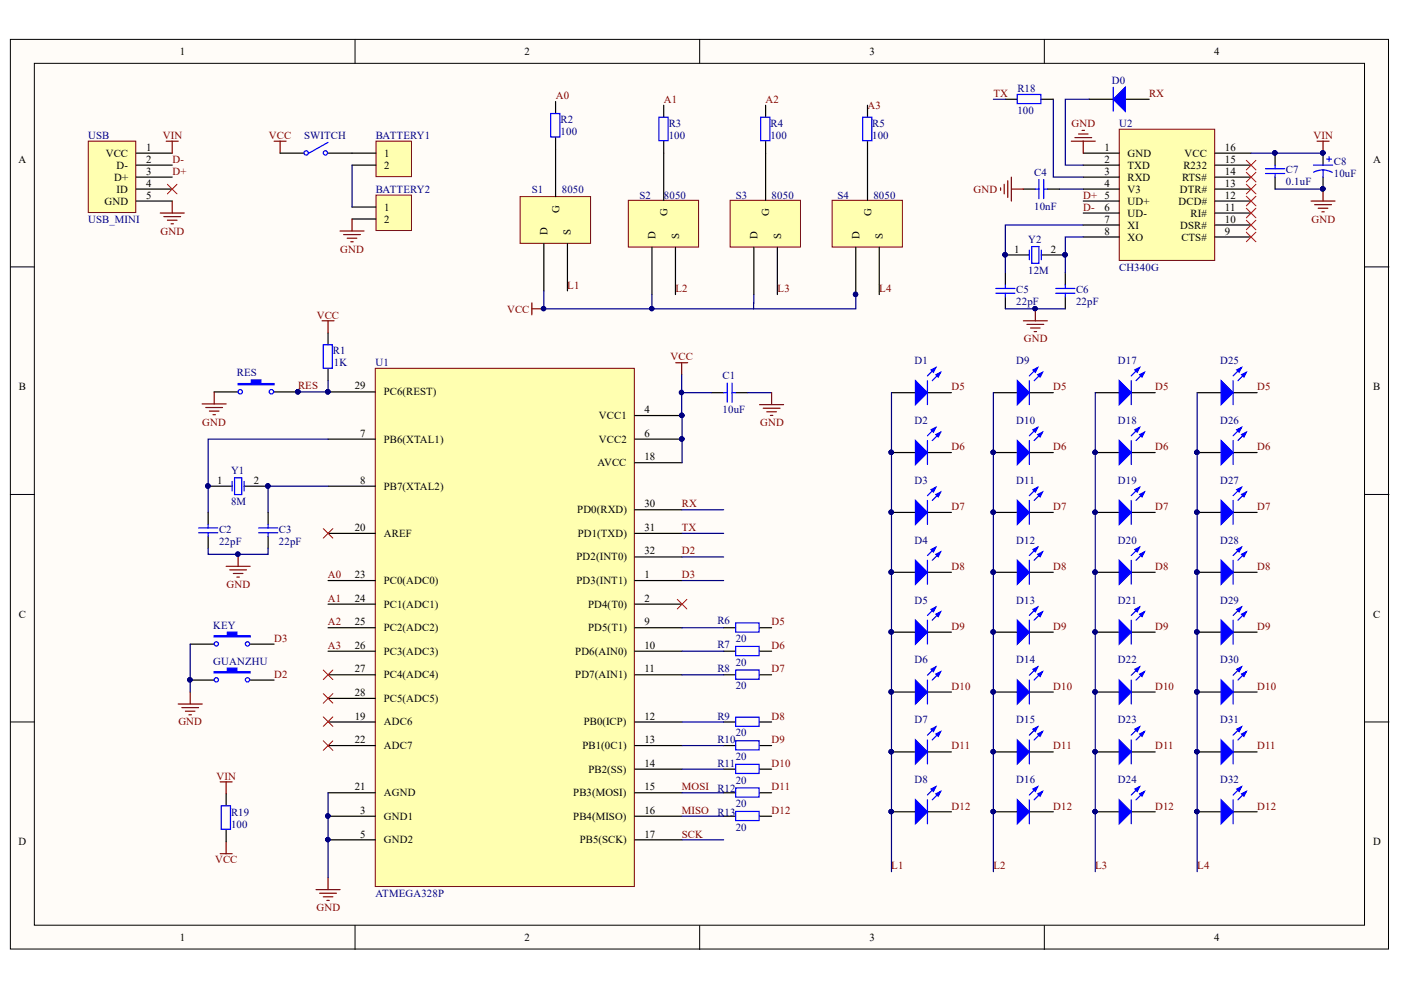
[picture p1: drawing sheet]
<svg xmlns="http://www.w3.org/2000/svg" width="297mm" height="210mm" viewBox="0 0 297 210" stroke-linecap="round" stroke-linejoin="round" font-family="sans-serif">
<g fill="#fffcf8" stroke="#000" stroke-width=".21">
<path d="M2.2 8.4h292.2v192.8h-292.2z"/>
<path d="M7.3 13.4h282v182.8h-282z"/>
</g>
<path d="M75.3 8.4v5M148.3 8.4v5M221.4 8.4v5M2.2 56.6h5.1M289.4 56.6h5.1M2.2 104.8h5.1M289.4 104.8h5.1M2.2 153.1h5.1M289.4 153.1h5.1M75.3 196.2v5.1M148.3 196.2v5.1M221.4 196.2v5.1" fill="none" stroke="#000" stroke-width=".21"/>
<path d="M79.6 78.1h54.9v109.9h-54.9z" fill="#ffffb0" stroke="#800000" stroke-width=".21"/>
<g fill="none" stroke="#000" stroke-width=".25">
<path d="M69.6 83.1h10M69.6 93.1h10M134.6 93.1h10M134.6 88.1h10M134.6 98.1h10M150.9 83.3h2.5M156 83.3h2.5M189 83.3h5.1M196.6 83.3h5.1M69.6 103.1h10M69.6 113.1h10M134.6 113.1h10"/>
<path d="M134.6 108.1h10M134.6 118.1h10M69.6 123.1h10M69.6 128.1h10M69.6 133.1h10M69.6 138.1h10M134.6 123.1h10M134.6 128.1h10M134.6 133.1h10M134.6 138.1h10M153.4 133.1h2.6M153.4 138.1h2.6"/>
<path d="M161.1 133.1h2.5M161.1 138.1h2.5M69.6 143.1h10M69.6 148.1h10M69.6 153.1h10M69.6 158.1h10M134.6 143.1h10M134.6 153.1h10M134.6 158.1h10M153.4 143.1h2.6M153.4 153.1h2.6M153.4 158.1h2.6"/>
<path d="M161.1 143.1h2.5M161.1 153.1h2.5M161.1 158.1h2.5M69.6 168.1h10M69.6 173.1h10M69.6 178.1h10M134.6 168.1h10M134.6 173.1h10M134.6 178.1h10M134.6 163.1h10M153.4 168.1h2.6M153.4 173.1h2.6"/>
<path d="M153.4 163.1h2.6M161.1 168.1h2.5M161.1 173.1h2.5M161.1 163.1h2.5"/>
</g>
<g fill="#000080" stroke="#000080" stroke-width=".21">
<circle cx="69.5" cy="83.1" r=".46"/>
<circle cx="69.5" cy="173" r=".46"/>
<circle cx="69.5" cy="178" r=".46"/>
<circle cx="144.5" cy="88.1" r=".47"/>
<circle cx="144.5" cy="93.1" r=".47"/>
<circle cx="144.5" cy="83.2" r=".46"/>
</g>
<path d="M68.5 112.1l2.1 2M70.6 112.1l-2.1 2M143.6 127.1l2 2M145.6 127.1l-2 2M68.5 142.1l2.1 2M68.5 147.1l2.1 2M68.5 152l2.1 2M68.5 157.1l2.1 2M70.6 142.1l-2.1 2M70.6 147.1l-2.1 2M70.6 152l-2.1 2M70.6 157.1l-2.1 2" fill="none" stroke="#f00" stroke-width=".21"/>
<path d="M143.3 76.9h2.5M144.5 76.9v2.5M161.1 85.8h5M161.8 86.6h3.6M162.6 87.3h2M163.3 88.1h.5M163.6 83.3v2.5M67 188.6h5.1M67.8 189.4h3.5M68.5 190.1h2.1M69.3 190.9h.5M69.6 186.1v2.5" fill="none" stroke="#800000" stroke-width=".25"/>
<path d="M153.4 83.3h.8M154.2 81.2v4.1M155.2 81.2v4.1M155.2 83.3h.8M156 132.1h5v1.9h-5zM156 137.1h5v1.9h-5zM156 142.1h5v1.9h-5zM156 152.1h5v1.9h-5zM156 157.1h5v1.9h-5zM156 162.1h5v1.9h-5zM156 167.1h5v1.9h-5zM156 172h5v2h-5z" fill="none" stroke="#00f" stroke-width=".25"/>
<g fill="none" stroke="#000080" stroke-width=".25">
<path d="M144.5 83.3h6.4M158.5 83.3h5.1M144.6 108.1h8.8M144.6 113.1h8.8M144.6 118.1h8.8M144.6 133.1h8.8M144.6 138.1h8.8M144.6 123.1h8.8M144.6 143.1h8.8M144.6 153.1h8.8M144.6 158.1h8.8M144.6 163.1h8.8"/>
<path d="M144.6 168.1h8.8M144.6 173.1h8.8M144.6 178.1h8.8"/>
</g>
<path d="M194.1 80.7l2.5 2.6-2.5 2.5z" fill="#00f"/>
<path d="M198.4 77.9l-1.8 1.8M199.4 78.9l-1.7 1.8M194.1 80.7l2.5 2.6-2.5 2.5z" fill="none" stroke="#00f" stroke-width=".25"/>
<path d="M198.4 79.4l1-.5-.5 1.1z" fill="#00f"/>
<path d="M198.4 79.4l1-.5-.5 1.1z" fill="none" stroke="#00f" stroke-width=".25"/>
<path d="M197.4 78.4l1-.5-.5 1z" fill="#00f"/>
<path d="M197.4 78.4l1-.5-.5 1zM196.6 80.7v5.1" fill="none" stroke="#00f" stroke-width=".25"/>
<path d="M189 95.9h5.1M196.6 95.9h5.1" fill="none" stroke="#000" stroke-width=".25"/>
<circle cx="189" cy="95.9" r=".46" fill="#000080" stroke="#000080" stroke-width=".21"/>
<path d="M194.1 93.4l2.5 2.5-2.5 2.6z" fill="#00f"/>
<path d="M194.1 93.4l2.5 2.5-2.5 2.6zM198.4 90.6l-1.8 1.8M199.4 91.6l-1.7 1.8" fill="none" stroke="#00f" stroke-width=".25"/>
<path d="M198.4 92.1l1-.5-.5 1z" fill="#00f"/>
<path d="M198.4 92.1l1-.5-.5 1z" fill="none" stroke="#00f" stroke-width=".25"/>
<path d="M197.4 91.1l1-.5-.5 1z" fill="#00f"/>
<path d="M196.6 93.4v5.1M197.4 91.1l1-.5-.5 1z" fill="none" stroke="#00f" stroke-width=".25"/>
<g fill="#000080" stroke="#000080" stroke-width=".21">
<circle cx="189" cy="95.9" r=".46"/>
<circle cx="189" cy="108.6" r=".46"/>
</g>
<path d="M189 108.6h5.1M196.6 108.6h5.1" fill="none" stroke="#000" stroke-width=".25"/>
<path d="M194.1 106.1l2.5 2.5-2.5 2.6z" fill="#00f"/>
<path d="M194.1 106.1l2.5 2.5-2.5 2.6zM198.4 103.3l-1.8 1.8M199.4 104.3l-1.7 1.8" fill="none" stroke="#00f" stroke-width=".25"/>
<path d="M198.4 104.8l1-.5-.5 1z" fill="#00f"/>
<path d="M198.4 104.8l1-.5-.5 1z" fill="none" stroke="#00f" stroke-width=".25"/>
<path d="M197.4 103.8l1-.5-.5 1z" fill="#00f"/>
<path d="M196.6 106.1v5.1M197.4 103.8l1-.5-.5 1z" fill="none" stroke="#00f" stroke-width=".25"/>
<g fill="#000080" stroke="#000080" stroke-width=".21">
<circle cx="189" cy="108.6" r=".46"/>
<circle cx="188.9" cy="121.3" r=".47"/>
</g>
<path d="M189 121.3h5.1M196.6 121.3h5.1" fill="none" stroke="#000" stroke-width=".25"/>
<path d="M194.1 118.8l2.5 2.5-2.5 2.6z" fill="#00f"/>
<path d="M194.1 118.8l2.5 2.5-2.5 2.6zM198.4 116l-1.8 1.8M199.4 117l-1.7 1.8" fill="none" stroke="#00f" stroke-width=".25"/>
<path d="M198.4 117.5l1-.5-.5 1z" fill="#00f"/>
<path d="M198.4 117.5l1-.5-.5 1z" fill="none" stroke="#00f" stroke-width=".25"/>
<path d="M197.4 116.5l1-.5-.5 1z" fill="#00f"/>
<path d="M196.6 118.8v5.1M197.4 116.5l1-.5-.5 1z" fill="none" stroke="#00f" stroke-width=".25"/>
<g fill="#000080" stroke="#000080" stroke-width=".21">
<circle cx="188.9" cy="121.3" r=".47"/>
<circle cx="189" cy="134" r=".46"/>
</g>
<path d="M189 134h5.1M196.6 134h5.1" fill="none" stroke="#000" stroke-width=".25"/>
<path d="M194.1 131.5l2.5 2.5-2.5 2.6z" fill="#00f"/>
<path d="M194.1 131.5l2.5 2.5-2.5 2.6zM198.4 128.7l-1.8 1.8M199.4 129.7l-1.7 1.8" fill="none" stroke="#00f" stroke-width=".25"/>
<path d="M198.4 130.2l1-.5-.5 1z" fill="#00f"/>
<path d="M198.4 130.2l1-.5-.5 1z" fill="none" stroke="#00f" stroke-width=".25"/>
<path d="M197.4 129.2l1-.5-.5 1z" fill="#00f"/>
<path d="M196.6 131.5v5.1M197.4 129.2l1-.5-.5 1z" fill="none" stroke="#00f" stroke-width=".25"/>
<g fill="#000080" stroke="#000080" stroke-width=".21">
<circle cx="189" cy="134" r=".46"/>
<circle cx="188.9" cy="146.7" r=".47"/>
</g>
<path d="M189 146.7h5.1M196.6 146.7h5.1" fill="none" stroke="#000" stroke-width=".25"/>
<path d="M194.1 144.2l2.5 2.5-2.5 2.6z" fill="#00f"/>
<path d="M194.1 144.2l2.5 2.5-2.5 2.6zM198.4 141.4l-1.8 1.8M199.4 142.4l-1.7 1.8" fill="none" stroke="#00f" stroke-width=".25"/>
<path d="M198.4 142.9l1-.5-.5 1z" fill="#00f"/>
<path d="M198.4 142.9l1-.5-.5 1z" fill="none" stroke="#00f" stroke-width=".25"/>
<path d="M197.4 141.9l1-.5-.5 1z" fill="#00f"/>
<path d="M196.6 144.2v5.1M197.4 141.9l1-.5-.5 1z" fill="none" stroke="#00f" stroke-width=".25"/>
<g fill="#000080" stroke="#000080" stroke-width=".21">
<circle cx="188.9" cy="146.7" r=".47"/>
<circle cx="189" cy="159.4" r=".46"/>
</g>
<path d="M189 159.4h5.1M196.6 159.4h5.1" fill="none" stroke="#000" stroke-width=".25"/>
<path d="M194.1 156.9l2.5 2.5-2.5 2.6z" fill="#00f"/>
<path d="M194.1 156.9l2.5 2.5-2.5 2.6zM198.4 154.1l-1.8 1.8M199.4 155.1l-1.7 1.8" fill="none" stroke="#00f" stroke-width=".25"/>
<path d="M198.4 155.6l1-.5-.5 1z" fill="#00f"/>
<path d="M198.4 155.6l1-.5-.5 1z" fill="none" stroke="#00f" stroke-width=".25"/>
<path d="M197.4 154.6l1-.5-.5 1z" fill="#00f"/>
<path d="M196.6 156.9v5.1M197.4 154.6l1-.5-.5 1z" fill="none" stroke="#00f" stroke-width=".25"/>
<g fill="#000080" stroke="#000080" stroke-width=".21">
<circle cx="189" cy="159.4" r=".46"/>
<circle cx="189" cy="172.1" r=".46"/>
</g>
<path d="M189 172.1h5.1M196.6 172.1h5.1" fill="none" stroke="#000" stroke-width=".25"/>
<path d="M194.1 169.6l2.5 2.5-2.5 2.6z" fill="#00f"/>
<path d="M194.1 169.6l2.5 2.5-2.5 2.6zM198.4 166.8l-1.8 1.8M199.4 167.8l-1.7 1.8" fill="none" stroke="#00f" stroke-width=".25"/>
<path d="M198.4 168.3l1-.5-.5 1z" fill="#00f"/>
<path d="M198.4 168.3l1-.5-.5 1z" fill="none" stroke="#00f" stroke-width=".25"/>
<path d="M197.4 167.3l1-.5-.5 1z" fill="#00f"/>
<path d="M196.6 169.6v5.1M197.4 167.3l1-.5-.5 1z" fill="none" stroke="#00f" stroke-width=".25"/>
<circle cx="189" cy="172.1" r=".46" fill="#000080" stroke="#000080" stroke-width=".21"/>
<path d="M210.6 83.3h5.1M218.2 83.3h5.1" fill="none" stroke="#000" stroke-width=".25"/>
<path d="M215.7 80.7l2.5 2.6-2.5 2.5z" fill="#00f"/>
<path d="M220 77.9l-1.8 1.8M221 78.9l-1.7 1.8M215.7 80.7l2.5 2.6-2.5 2.5z" fill="none" stroke="#00f" stroke-width=".25"/>
<path d="M220 79.4l1-.5-.5 1.1z" fill="#00f"/>
<path d="M220 79.4l1-.5-.5 1.1z" fill="none" stroke="#00f" stroke-width=".25"/>
<path d="M219 78.4l1-.5-.5 1z" fill="#00f"/>
<path d="M219 78.4l1-.5-.5 1zM218.2 80.7v5.1" fill="none" stroke="#00f" stroke-width=".25"/>
<path d="M210.6 95.9h5.1M218.2 95.9h5.1" fill="none" stroke="#000" stroke-width=".25"/>
<circle cx="210.6" cy="95.9" r=".46" fill="#000080" stroke="#000080" stroke-width=".21"/>
<path d="M215.7 93.4l2.5 2.5-2.5 2.6z" fill="#00f"/>
<path d="M215.7 93.4l2.5 2.5-2.5 2.6zM220 90.6l-1.8 1.8M221 91.6l-1.7 1.8" fill="none" stroke="#00f" stroke-width=".25"/>
<path d="M220 92.1l1-.5-.5 1z" fill="#00f"/>
<path d="M220 92.1l1-.5-.5 1z" fill="none" stroke="#00f" stroke-width=".25"/>
<path d="M219 91.1l1-.5-.5 1z" fill="#00f"/>
<path d="M218.2 93.4v5.1M219 91.1l1-.5-.5 1z" fill="none" stroke="#00f" stroke-width=".25"/>
<g fill="#000080" stroke="#000080" stroke-width=".21">
<circle cx="210.6" cy="95.9" r=".46"/>
<circle cx="210.6" cy="108.6" r=".46"/>
</g>
<path d="M210.6 108.6h5.1M218.2 108.6h5.1" fill="none" stroke="#000" stroke-width=".25"/>
<path d="M215.7 106.1l2.5 2.5-2.5 2.6z" fill="#00f"/>
<path d="M215.7 106.1l2.5 2.5-2.5 2.6zM220 103.3l-1.8 1.8M221 104.3l-1.7 1.8" fill="none" stroke="#00f" stroke-width=".25"/>
<path d="M220 104.8l1-.5-.5 1z" fill="#00f"/>
<path d="M220 104.8l1-.5-.5 1z" fill="none" stroke="#00f" stroke-width=".25"/>
<path d="M219 103.8l1-.5-.5 1z" fill="#00f"/>
<path d="M218.2 106.1v5.1M219 103.8l1-.5-.5 1z" fill="none" stroke="#00f" stroke-width=".25"/>
<g fill="#000080" stroke="#000080" stroke-width=".21">
<circle cx="210.6" cy="108.6" r=".46"/>
<circle cx="210.6" cy="121.3" r=".46"/>
</g>
<path d="M210.6 121.3h5.1M218.2 121.3h5.1" fill="none" stroke="#000" stroke-width=".25"/>
<path d="M215.7 118.8l2.5 2.5-2.5 2.6z" fill="#00f"/>
<path d="M215.7 118.8l2.5 2.5-2.5 2.6zM220 116l-1.8 1.8M221 117l-1.7 1.8" fill="none" stroke="#00f" stroke-width=".25"/>
<path d="M220 117.5l1-.5-.5 1z" fill="#00f"/>
<path d="M220 117.5l1-.5-.5 1z" fill="none" stroke="#00f" stroke-width=".25"/>
<path d="M219 116.5l1-.5-.5 1z" fill="#00f"/>
<path d="M218.2 118.8v5.1M219 116.5l1-.5-.5 1z" fill="none" stroke="#00f" stroke-width=".25"/>
<g fill="#000080" stroke="#000080" stroke-width=".21">
<circle cx="210.6" cy="121.3" r=".46"/>
<circle cx="210.6" cy="134" r=".46"/>
</g>
<path d="M210.6 134h5.1M218.2 134h5.1" fill="none" stroke="#000" stroke-width=".25"/>
<path d="M215.7 131.5l2.5 2.5-2.5 2.6z" fill="#00f"/>
<path d="M215.7 131.5l2.5 2.5-2.5 2.6zM220 128.7l-1.8 1.8M221 129.7l-1.7 1.8" fill="none" stroke="#00f" stroke-width=".25"/>
<path d="M220 130.2l1-.5-.5 1z" fill="#00f"/>
<path d="M220 130.2l1-.5-.5 1z" fill="none" stroke="#00f" stroke-width=".25"/>
<path d="M219 129.2l1-.5-.5 1z" fill="#00f"/>
<path d="M218.2 131.5v5.1M219 129.2l1-.5-.5 1z" fill="none" stroke="#00f" stroke-width=".25"/>
<g fill="#000080" stroke="#000080" stroke-width=".21">
<circle cx="210.6" cy="134" r=".46"/>
<circle cx="210.6" cy="146.7" r=".46"/>
</g>
<path d="M210.6 146.7h5.1M218.2 146.7h5.1" fill="none" stroke="#000" stroke-width=".25"/>
<path d="M215.7 144.2l2.5 2.5-2.5 2.6z" fill="#00f"/>
<path d="M215.7 144.2l2.5 2.5-2.5 2.6zM220 141.4l-1.8 1.8M221 142.4l-1.7 1.8" fill="none" stroke="#00f" stroke-width=".25"/>
<path d="M220 142.9l1-.5-.5 1z" fill="#00f"/>
<path d="M220 142.9l1-.5-.5 1z" fill="none" stroke="#00f" stroke-width=".25"/>
<path d="M219 141.9l1-.5-.5 1z" fill="#00f"/>
<path d="M218.2 144.2v5.1M219 141.9l1-.5-.5 1z" fill="none" stroke="#00f" stroke-width=".25"/>
<g fill="#000080" stroke="#000080" stroke-width=".21">
<circle cx="210.6" cy="146.7" r=".46"/>
<circle cx="210.6" cy="159.4" r=".46"/>
</g>
<path d="M210.6 159.4h5.1M218.2 159.4h5.1" fill="none" stroke="#000" stroke-width=".25"/>
<path d="M215.7 156.9l2.5 2.5-2.5 2.6z" fill="#00f"/>
<path d="M215.7 156.9l2.5 2.5-2.5 2.6zM220 154.1l-1.8 1.8M221 155.1l-1.7 1.8" fill="none" stroke="#00f" stroke-width=".25"/>
<path d="M220 155.6l1-.5-.5 1z" fill="#00f"/>
<path d="M220 155.6l1-.5-.5 1z" fill="none" stroke="#00f" stroke-width=".25"/>
<path d="M219 154.6l1-.5-.5 1z" fill="#00f"/>
<path d="M218.2 156.9v5.1M219 154.6l1-.5-.5 1z" fill="none" stroke="#00f" stroke-width=".25"/>
<g fill="#000080" stroke="#000080" stroke-width=".21">
<circle cx="210.6" cy="159.4" r=".46"/>
<circle cx="210.6" cy="172.1" r=".46"/>
</g>
<path d="M210.6 172.1h5.1M218.2 172.1h5.1" fill="none" stroke="#000" stroke-width=".25"/>
<path d="M215.7 169.6l2.5 2.5-2.5 2.6z" fill="#00f"/>
<path d="M215.7 169.6l2.5 2.5-2.5 2.6zM220 166.8l-1.8 1.8M221 167.8l-1.7 1.8" fill="none" stroke="#00f" stroke-width=".25"/>
<path d="M220 168.3l1-.5-.5 1z" fill="#00f"/>
<path d="M220 168.3l1-.5-.5 1z" fill="none" stroke="#00f" stroke-width=".25"/>
<path d="M219 167.3l1-.5-.5 1z" fill="#00f"/>
<path d="M218.2 169.6v5.1M219 167.3l1-.5-.5 1z" fill="none" stroke="#00f" stroke-width=".25"/>
<circle cx="210.6" cy="172.1" r=".46" fill="#000080" stroke="#000080" stroke-width=".21"/>
<path d="M232.2 83.3h5.1M239.8 83.3h5.1" fill="none" stroke="#000" stroke-width=".25"/>
<path d="M237.3 80.7l2.5 2.6-2.5 2.5z" fill="#00f"/>
<path d="M241.6 77.9l-1.8 1.8M242.6 78.9l-1.7 1.8M237.3 80.7l2.5 2.6-2.5 2.5z" fill="none" stroke="#00f" stroke-width=".25"/>
<path d="M241.6 79.4l1-.5-.5 1.1z" fill="#00f"/>
<path d="M241.6 79.4l1-.5-.5 1.1z" fill="none" stroke="#00f" stroke-width=".25"/>
<path d="M240.6 78.4l1-.5-.5 1z" fill="#00f"/>
<path d="M240.6 78.4l1-.5-.5 1zM239.8 80.7v5.1" fill="none" stroke="#00f" stroke-width=".25"/>
<path d="M232.2 95.9h5.1M239.8 95.9h5.1" fill="none" stroke="#000" stroke-width=".25"/>
<circle cx="232.2" cy="95.9" r=".46" fill="#000080" stroke="#000080" stroke-width=".21"/>
<path d="M237.3 93.4l2.5 2.5-2.5 2.6z" fill="#00f"/>
<path d="M237.3 93.4l2.5 2.5-2.5 2.6zM241.6 90.6l-1.8 1.8M242.6 91.6l-1.7 1.8" fill="none" stroke="#00f" stroke-width=".25"/>
<path d="M241.6 92.1l1-.5-.5 1z" fill="#00f"/>
<path d="M241.6 92.1l1-.5-.5 1z" fill="none" stroke="#00f" stroke-width=".25"/>
<path d="M240.6 91.1l1-.5-.5 1z" fill="#00f"/>
<path d="M239.8 93.4v5.1M240.6 91.1l1-.5-.5 1z" fill="none" stroke="#00f" stroke-width=".25"/>
<g fill="#000080" stroke="#000080" stroke-width=".21">
<circle cx="232.2" cy="95.9" r=".46"/>
<circle cx="232.2" cy="108.6" r=".46"/>
</g>
<path d="M232.2 108.6h5.1M239.8 108.6h5.1" fill="none" stroke="#000" stroke-width=".25"/>
<path d="M237.3 106.1l2.5 2.5-2.5 2.6z" fill="#00f"/>
<path d="M237.3 106.1l2.5 2.5-2.5 2.6zM241.6 103.3l-1.8 1.8M242.6 104.3l-1.7 1.8" fill="none" stroke="#00f" stroke-width=".25"/>
<path d="M241.6 104.8l1-.5-.5 1z" fill="#00f"/>
<path d="M241.6 104.8l1-.5-.5 1z" fill="none" stroke="#00f" stroke-width=".25"/>
<path d="M240.6 103.8l1-.5-.5 1z" fill="#00f"/>
<path d="M239.8 106.1v5.1M240.6 103.8l1-.5-.5 1z" fill="none" stroke="#00f" stroke-width=".25"/>
<g fill="#000080" stroke="#000080" stroke-width=".21">
<circle cx="232.2" cy="108.6" r=".46"/>
<circle cx="232.2" cy="121.3" r=".46"/>
</g>
<path d="M232.2 121.3h5.1M239.8 121.3h5.1" fill="none" stroke="#000" stroke-width=".25"/>
<path d="M237.3 118.8l2.5 2.5-2.5 2.6z" fill="#00f"/>
<path d="M237.3 118.8l2.5 2.5-2.5 2.6zM241.6 116l-1.8 1.8M242.6 117l-1.7 1.8" fill="none" stroke="#00f" stroke-width=".25"/>
<path d="M241.6 117.5l1-.5-.5 1z" fill="#00f"/>
<path d="M241.6 117.5l1-.5-.5 1z" fill="none" stroke="#00f" stroke-width=".25"/>
<path d="M240.6 116.5l1-.5-.5 1z" fill="#00f"/>
<path d="M239.8 118.8v5.1M240.6 116.5l1-.5-.5 1z" fill="none" stroke="#00f" stroke-width=".25"/>
<g fill="#000080" stroke="#000080" stroke-width=".21">
<circle cx="232.2" cy="121.3" r=".46"/>
<circle cx="232.2" cy="134" r=".46"/>
</g>
<path d="M232.2 134h5.1M239.8 134h5.1" fill="none" stroke="#000" stroke-width=".25"/>
<path d="M237.3 131.5l2.5 2.5-2.5 2.6z" fill="#00f"/>
<path d="M237.3 131.5l2.5 2.5-2.5 2.6zM241.6 128.7l-1.8 1.8M242.6 129.7l-1.7 1.8" fill="none" stroke="#00f" stroke-width=".25"/>
<path d="M241.6 130.2l1-.5-.5 1z" fill="#00f"/>
<path d="M241.6 130.2l1-.5-.5 1z" fill="none" stroke="#00f" stroke-width=".25"/>
<path d="M240.6 129.2l1-.5-.5 1z" fill="#00f"/>
<path d="M239.8 131.5v5.1M240.6 129.2l1-.5-.5 1z" fill="none" stroke="#00f" stroke-width=".25"/>
<g fill="#000080" stroke="#000080" stroke-width=".21">
<circle cx="232.2" cy="134" r=".46"/>
<circle cx="232.2" cy="146.7" r=".46"/>
</g>
<path d="M232.2 146.7h5.1M239.8 146.7h5.1" fill="none" stroke="#000" stroke-width=".25"/>
<path d="M237.3 144.2l2.5 2.5-2.5 2.6z" fill="#00f"/>
<path d="M237.3 144.2l2.5 2.5-2.5 2.6zM241.6 141.4l-1.8 1.8M242.6 142.4l-1.7 1.8" fill="none" stroke="#00f" stroke-width=".25"/>
<path d="M241.6 142.9l1-.5-.5 1z" fill="#00f"/>
<path d="M241.6 142.9l1-.5-.5 1z" fill="none" stroke="#00f" stroke-width=".25"/>
<path d="M240.6 141.9l1-.5-.5 1z" fill="#00f"/>
<path d="M239.8 144.2v5.1M240.6 141.9l1-.5-.5 1z" fill="none" stroke="#00f" stroke-width=".25"/>
<g fill="#000080" stroke="#000080" stroke-width=".21">
<circle cx="232.2" cy="146.7" r=".46"/>
<circle cx="232.2" cy="159.4" r=".46"/>
</g>
<path d="M232.2 159.4h5.1M239.8 159.4h5.1" fill="none" stroke="#000" stroke-width=".25"/>
<path d="M237.3 156.9l2.5 2.5-2.5 2.6z" fill="#00f"/>
<path d="M237.3 156.9l2.5 2.5-2.5 2.6zM241.6 154.1l-1.8 1.8M242.6 155.1l-1.7 1.8" fill="none" stroke="#00f" stroke-width=".25"/>
<path d="M241.6 155.6l1-.5-.5 1z" fill="#00f"/>
<path d="M241.6 155.6l1-.5-.5 1z" fill="none" stroke="#00f" stroke-width=".25"/>
<path d="M240.6 154.6l1-.5-.5 1z" fill="#00f"/>
<path d="M239.8 156.9v5.1M240.6 154.6l1-.5-.5 1z" fill="none" stroke="#00f" stroke-width=".25"/>
<g fill="#000080" stroke="#000080" stroke-width=".21">
<circle cx="232.2" cy="159.4" r=".46"/>
<circle cx="232.2" cy="172.1" r=".46"/>
</g>
<path d="M232.2 172.1h5.1M239.8 172.1h5.1" fill="none" stroke="#000" stroke-width=".25"/>
<path d="M237.3 169.6l2.5 2.5-2.5 2.6z" fill="#00f"/>
<path d="M237.3 169.6l2.5 2.5-2.5 2.6zM241.6 166.8l-1.8 1.8M242.6 167.8l-1.7 1.8" fill="none" stroke="#00f" stroke-width=".25"/>
<path d="M241.6 168.3l1-.5-.5 1z" fill="#00f"/>
<path d="M241.6 168.3l1-.5-.5 1z" fill="none" stroke="#00f" stroke-width=".25"/>
<path d="M240.6 167.3l1-.5-.5 1z" fill="#00f"/>
<path d="M239.8 169.6v5.1M240.6 167.3l1-.5-.5 1z" fill="none" stroke="#00f" stroke-width=".25"/>
<circle cx="232.2" cy="172.1" r=".46" fill="#000080" stroke="#000080" stroke-width=".21"/>
<path d="M253.8 83.3h5.1M261.4 83.3h5.1" fill="none" stroke="#000" stroke-width=".25"/>
<path d="M258.9 80.7l2.5 2.6-2.5 2.5z" fill="#00f"/>
<path d="M263.2 77.9l-1.8 1.8M264.2 78.9l-1.7 1.8M258.9 80.7l2.5 2.6-2.5 2.5z" fill="none" stroke="#00f" stroke-width=".25"/>
<path d="M263.2 79.4l1-.5-.5 1.1z" fill="#00f"/>
<path d="M263.2 79.4l1-.5-.5 1.1z" fill="none" stroke="#00f" stroke-width=".25"/>
<path d="M262.2 78.4l1-.5-.5 1z" fill="#00f"/>
<path d="M262.2 78.4l1-.5-.5 1zM261.4 80.7v5.1" fill="none" stroke="#00f" stroke-width=".25"/>
<path d="M253.8 95.9h5.1M261.4 95.9h5.1" fill="none" stroke="#000" stroke-width=".25"/>
<circle cx="253.8" cy="95.9" r=".46" fill="#000080" stroke="#000080" stroke-width=".21"/>
<path d="M258.9 93.4l2.5 2.5-2.5 2.6z" fill="#00f"/>
<path d="M258.9 93.4l2.5 2.5-2.5 2.6zM263.2 90.6l-1.8 1.8M264.2 91.6l-1.7 1.8" fill="none" stroke="#00f" stroke-width=".25"/>
<path d="M263.2 92.1l1-.5-.5 1z" fill="#00f"/>
<path d="M263.2 92.1l1-.5-.5 1z" fill="none" stroke="#00f" stroke-width=".25"/>
<path d="M262.2 91.1l1-.5-.5 1z" fill="#00f"/>
<path d="M261.4 93.4v5.1M262.2 91.1l1-.5-.5 1z" fill="none" stroke="#00f" stroke-width=".25"/>
<g fill="#000080" stroke="#000080" stroke-width=".21">
<circle cx="253.8" cy="95.9" r=".46"/>
<circle cx="253.8" cy="108.6" r=".46"/>
</g>
<path d="M253.8 108.6h5.1M261.4 108.6h5.1" fill="none" stroke="#000" stroke-width=".25"/>
<path d="M258.9 106.1l2.5 2.5-2.5 2.6z" fill="#00f"/>
<path d="M258.9 106.1l2.5 2.5-2.5 2.6zM263.2 103.3l-1.8 1.8M264.2 104.3l-1.7 1.8" fill="none" stroke="#00f" stroke-width=".25"/>
<path d="M263.2 104.8l1-.5-.5 1z" fill="#00f"/>
<path d="M263.2 104.8l1-.5-.5 1z" fill="none" stroke="#00f" stroke-width=".25"/>
<path d="M262.2 103.8l1-.5-.5 1z" fill="#00f"/>
<path d="M261.4 106.1v5.1M262.2 103.8l1-.5-.5 1z" fill="none" stroke="#00f" stroke-width=".25"/>
<g fill="#000080" stroke="#000080" stroke-width=".21">
<circle cx="253.8" cy="108.6" r=".46"/>
<circle cx="253.8" cy="121.3" r=".47"/>
</g>
<path d="M253.8 121.3h5.1M261.4 121.3h5.1" fill="none" stroke="#000" stroke-width=".25"/>
<path d="M258.9 118.8l2.5 2.5-2.5 2.6z" fill="#00f"/>
<path d="M258.9 118.8l2.5 2.5-2.5 2.6zM263.2 116l-1.8 1.8M264.2 117l-1.7 1.8" fill="none" stroke="#00f" stroke-width=".25"/>
<path d="M263.2 117.5l1-.5-.5 1z" fill="#00f"/>
<path d="M263.2 117.5l1-.5-.5 1z" fill="none" stroke="#00f" stroke-width=".25"/>
<path d="M262.2 116.5l1-.5-.5 1z" fill="#00f"/>
<path d="M261.4 118.8v5.1M262.2 116.5l1-.5-.5 1z" fill="none" stroke="#00f" stroke-width=".25"/>
<g fill="#000080" stroke="#000080" stroke-width=".21">
<circle cx="253.8" cy="121.3" r=".47"/>
<circle cx="253.8" cy="134" r=".46"/>
</g>
<path d="M253.8 134h5.1M261.4 134h5.1" fill="none" stroke="#000" stroke-width=".25"/>
<path d="M258.9 131.5l2.5 2.5-2.5 2.6z" fill="#00f"/>
<path d="M258.9 131.5l2.5 2.5-2.5 2.6zM263.2 128.7l-1.8 1.8M264.2 129.7l-1.7 1.8" fill="none" stroke="#00f" stroke-width=".25"/>
<path d="M263.2 130.2l1-.5-.5 1z" fill="#00f"/>
<path d="M263.2 130.2l1-.5-.5 1z" fill="none" stroke="#00f" stroke-width=".25"/>
<path d="M262.2 129.2l1-.5-.5 1z" fill="#00f"/>
<path d="M261.4 131.5v5.1M262.2 129.2l1-.5-.5 1z" fill="none" stroke="#00f" stroke-width=".25"/>
<g fill="#000080" stroke="#000080" stroke-width=".21">
<circle cx="253.8" cy="134" r=".46"/>
<circle cx="253.8" cy="146.7" r=".47"/>
</g>
<path d="M253.8 146.7h5.1M261.4 146.7h5.1" fill="none" stroke="#000" stroke-width=".25"/>
<path d="M258.9 144.2l2.5 2.5-2.5 2.6z" fill="#00f"/>
<path d="M258.9 144.2l2.5 2.5-2.5 2.6zM263.2 141.4l-1.8 1.8M264.2 142.4l-1.7 1.8" fill="none" stroke="#00f" stroke-width=".25"/>
<path d="M263.2 142.9l1-.5-.5 1z" fill="#00f"/>
<path d="M263.2 142.9l1-.5-.5 1z" fill="none" stroke="#00f" stroke-width=".25"/>
<path d="M262.2 141.9l1-.5-.5 1z" fill="#00f"/>
<path d="M261.4 144.2v5.1M262.2 141.9l1-.5-.5 1z" fill="none" stroke="#00f" stroke-width=".25"/>
<g fill="#000080" stroke="#000080" stroke-width=".21">
<circle cx="253.8" cy="146.7" r=".47"/>
<circle cx="253.8" cy="159.4" r=".46"/>
</g>
<path d="M253.8 159.4h5.1M261.4 159.4h5.1" fill="none" stroke="#000" stroke-width=".25"/>
<path d="M258.9 156.9l2.5 2.5-2.5 2.6z" fill="#00f"/>
<path d="M258.9 156.9l2.5 2.5-2.5 2.6zM263.2 154.1l-1.8 1.8M264.2 155.1l-1.7 1.8" fill="none" stroke="#00f" stroke-width=".25"/>
<path d="M263.2 155.6l1-.5-.5 1z" fill="#00f"/>
<path d="M263.2 155.6l1-.5-.5 1z" fill="none" stroke="#00f" stroke-width=".25"/>
<path d="M262.2 154.6l1-.5-.5 1z" fill="#00f"/>
<path d="M261.4 156.9v5.1M262.2 154.6l1-.5-.5 1z" fill="none" stroke="#00f" stroke-width=".25"/>
<g fill="#000080" stroke="#000080" stroke-width=".21">
<circle cx="253.8" cy="159.4" r=".46"/>
<circle cx="253.8" cy="172.1" r=".46"/>
</g>
<path d="M253.8 172.1h5.1M261.4 172.1h5.1" fill="none" stroke="#000" stroke-width=".25"/>
<path d="M258.9 169.6l2.5 2.5-2.5 2.6z" fill="#00f"/>
<path d="M258.9 169.6l2.5 2.5-2.5 2.6zM263.2 166.8l-1.8 1.8M264.2 167.8l-1.7 1.8" fill="none" stroke="#00f" stroke-width=".25"/>
<path d="M263.2 168.3l1-.5-.5 1z" fill="#00f"/>
<path d="M263.2 168.3l1-.5-.5 1z" fill="none" stroke="#00f" stroke-width=".25"/>
<path d="M262.2 167.3l1-.5-.5 1z" fill="#00f"/>
<path d="M261.4 169.6v5.1M262.2 167.3l1-.5-.5 1z" fill="none" stroke="#00f" stroke-width=".25"/>
<circle cx="253.8" cy="172.1" r=".46" fill="#000080" stroke="#000080" stroke-width=".21"/>
<path d="M110.3 41.7h14.9v9.9h-14.9z" fill="#ffffb0" stroke="#800000" stroke-width=".21"/>
<path d="M117.8 31.7v10M115.3 51.7v10M120.3 51.7v10" fill="none" stroke="#000" stroke-width=".25"/>
<path d="M133.2 42.5h14.9v9.9h-14.9z" fill="#ffffb0" stroke="#800000" stroke-width=".21"/>
<path d="M140.7 32.5v10M138.2 52.5v10M143.2 52.5v10" fill="none" stroke="#000" stroke-width=".25"/>
<path d="M154.8 42.5h14.9v9.9h-14.9z" fill="#ffffb0" stroke="#800000" stroke-width=".21"/>
<path d="M162.3 32.5v10M159.8 52.5v10M164.8 52.5v10" fill="none" stroke="#000" stroke-width=".25"/>
<path d="M176.4 42.5h14.9v9.9h-14.9z" fill="#ffffb0" stroke="#800000" stroke-width=".21"/>
<g fill="none" stroke="#000" stroke-width=".25">
<path d="M117.8 21.5v2.6M117.8 29.1v2.6M140.7 22.3v2.6M140.7 29.9v2.6M162.3 22.3v2.6M162.3 29.9v2.6M183.9 22.3v2.6M183.9 29.9v12.6M181.4 52.5v10M186.4 52.5v10M69.6 70.6v2.5M69.6 78.2v2.5"/>
<path d="M45.4 83.1h5.1M58.1 83.1h5.1"/>
</g>
<g fill="#000080" stroke="#000080" stroke-width=".21">
<circle cx="181.4" cy="62.4" r=".46"/>
<circle cx="69.5" cy="83.1" r=".46"/>
<circle cx="63.1" cy="83.1" r=".46"/>
</g>
<path d="M116.8 24.1h1.9v4.9h-1.9zM139.7 24.9h1.9v4.9h-1.9zM161.3 24.9h1.9v4.9h-1.9zM182.9 24.9h1.9v4.9h-1.9zM68.5 73.1h2v5h-2z" fill="none" stroke="#00f" stroke-width=".25"/>
<path d="M68.3 68h2.5M69.6 68v2.6" fill="none" stroke="#800000" stroke-width=".25"/>
<path d="M69.6 80.7v2.4" fill="none" stroke="#000080" stroke-width=".25"/>
<path d="M50.5 81.3h2.8v-.7h2v.7h2.8v.3h-7.6z" fill-rule="evenodd" fill="#00f"/>
<g fill="none" stroke="#00f" stroke-width=".25">
<path d="M50.5 81.3h2.8v-.7h2v.7h2.8v.3h-7.6zM42.1 111.9h4.1M42.1 113h4.1M44.1 111.2v.7M44.1 113v.7M49.2 102.1v2M49.7 101.3h1.6v3.6h-1.6zM51.8 102.1v2M54.8 111.9h4.1M54.8 113h4.1M56.8 111.2v.7M56.8 113v.7"/>
<circle cx="50.9" cy="83.1" r=".47"/>
<circle cx="57.5" cy="83.1" r=".47"/>
</g>
<g fill="#000080" stroke="#000080" stroke-width=".21">
<circle cx="63.1" cy="83.1" r=".46"/>
<circle cx="189" cy="95.9" r=".46"/>
<circle cx="189" cy="108.6" r=".46"/>
<circle cx="188.9" cy="121.3" r=".47"/>
<circle cx="189" cy="134" r=".46"/>
<circle cx="188.9" cy="146.7" r=".47"/>
<circle cx="189" cy="159.4" r=".46"/>
<circle cx="189" cy="172.1" r=".46"/>
<circle cx="210.6" cy="95.9" r=".46"/>
<circle cx="210.6" cy="108.6" r=".46"/>
<circle cx="210.6" cy="121.3" r=".46"/>
<circle cx="210.6" cy="134" r=".46"/>
<circle cx="210.6" cy="146.7" r=".46"/>
<circle cx="210.6" cy="159.4" r=".46"/>
<circle cx="210.6" cy="172.1" r=".46"/>
<circle cx="232.2" cy="95.9" r=".46"/>
<circle cx="232.2" cy="108.6" r=".46"/>
<circle cx="232.2" cy="121.3" r=".46"/>
<circle cx="232.2" cy="134" r=".46"/>
<circle cx="232.2" cy="146.7" r=".46"/>
<circle cx="232.2" cy="159.4" r=".46"/>
<circle cx="232.2" cy="172.1" r=".46"/>
<circle cx="253.8" cy="95.9" r=".46"/>
<circle cx="253.8" cy="108.6" r=".46"/>
<circle cx="253.8" cy="121.3" r=".47"/>
<circle cx="253.8" cy="134" r=".46"/>
<circle cx="253.8" cy="146.7" r=".47"/>
<circle cx="253.8" cy="159.4" r=".46"/>
<circle cx="253.8" cy="172.1" r=".46"/>
<circle cx="44.1" cy="103" r=".47"/>
<circle cx="56.8" cy="103" r=".46"/>
<circle cx="50.4" cy="117.5" r=".47"/>
</g>
<path d="M42.9 85.6h5M43.6 86.4h3.6M44.4 87.2h2M45.2 87.9h.5M45.4 83.1v2.5M50.5 117.5v2.6M47.9 120.1h5.1M48.7 120.8h3.6M49.5 121.6h2M50.2 122.4h.5" fill="none" stroke="#800000" stroke-width=".25"/>
<path d="M69.6 93.1h-25.5v15.5M189 83.3v101.5M210.6 83.3v101.5M232.2 83.3v101.5M253.8 83.3v101.5M44.1 116.3v1.2h12.7v-1.2M69.6 103.1h-12.8v5.5" fill="none" stroke="#000080" stroke-width=".25"/>
<path d="M44.1 103.1h5.1M44.1 108.6v2.6M44.1 113.7v2.6M51.8 103.1h5M56.8 108.6v2.6M56.8 113.7v2.6M40.3 136.6h5.1M53 136.6h5.1" fill="none" stroke="#000" stroke-width=".25"/>
<path d="M45.4 134.8h2.8v-.8h2v.8h2.8v.3h-7.6z" fill-rule="evenodd" fill="#00f"/>
<g fill="none" stroke="#00f" stroke-width=".25">
<path d="M45.4 134.8h2.8v-.8h2v.8h2.8v.3h-7.6z"/>
<circle cx="45.9" cy="136.5" r=".46"/>
<circle cx="52.5" cy="136.5" r=".46"/>
</g>
<path d="M40.3 144.2h5.1M53 144.2h5.1" fill="none" stroke="#000" stroke-width=".25"/>
<circle cx="40.3" cy="144.1" r=".46" fill="#000080" stroke="#000080" stroke-width=".21"/>
<path d="M45.4 142.4h2.8v-.7h2v.7h2.8v.3h-7.6z" fill-rule="evenodd" fill="#00f"/>
<g fill="none" stroke="#00f" stroke-width=".25">
<path d="M45.4 142.4h2.8v-.7h2v.7h2.8v.3h-7.6z"/>
<circle cx="45.9" cy="144.1" r=".46"/>
<circle cx="52.5" cy="144.1" r=".46"/>
</g>
<g fill="#000080" stroke="#000080" stroke-width=".21">
<circle cx="40.3" cy="144.1" r=".46"/>
<circle cx="63.1" cy="83.1" r=".46"/>
</g>
<path d="M37.8 149.3h5.1M38.5 150h3.6M39.3 150.8h2M40.1 151.6h.5M40.3 146.7v2.6" fill="none" stroke="#800000" stroke-width=".25"/>
<path d="M79.7 29.9h7.5v7.5h-7.5z" fill="#ffffb0" stroke="#800000" stroke-width=".21"/>
<path d="M74.6 32.5h5.1M74.6 35h5.1" fill="none" stroke="#000" stroke-width=".25"/>
<path d="M79.7 41.4h7.5v7.5h-7.5z" fill="#ffffb0" stroke="#800000" stroke-width=".21"/>
<path d="M74.6 43.9h5.1M74.6 46.4h5.1" fill="none" stroke="#000" stroke-width=".25"/>
<path d="M58.1 29.9h2.6M59.4 29.9v2.6M72.1 49h5.1M72.9 49.7h3.5M73.6 50.5h2.1M74.4 51.3h.5M74.6 46.4v2.6" fill="none" stroke="#800000" stroke-width=".25"/>
<path d="M237.3 27.4h20.2v27.8h-20.2z" fill="#ffffb0" stroke="#800000" stroke-width=".21"/>
<g fill="none" stroke="#000" stroke-width=".25">
<path d="M229.7 32.5h7.6M229.7 35h7.6M229.7 37.6h7.6M257.6 32.5h7.7M257.6 35h7.7M257.6 37.6h7.7M229.7 40.1h7.6M229.7 42.6h7.6M229.7 45.2h7.6M229.7 47.7h7.6M229.7 50.2h7.6M257.6 40.1h7.7"/>
<path d="M257.6 42.6h7.7M257.6 45.2h7.7M257.6 47.7h7.7M257.6 50.2h7.7"/>
</g>
<path d="M18.7 29.9h10.1v15.2h-10.1z" fill="#ffffb0" stroke="#800000" stroke-width=".21"/>
<g fill="none" stroke="#000" stroke-width=".25">
<path d="M28.9 32.5h7.6M28.9 35h7.6M28.9 37.6h7.6M213.2 21h2.5M220.8 21h2.5M230.9 21h5.1M238.6 21h5.1M270.3 32.5v2.5M270.3 37.6v2.5M280.5 32.5v2.5M280.5 37.6v2.5M28.9 40.1h7.6"/>
<path d="M28.9 42.6h7.6M213.2 54.1h5M213.2 57.9v2.5M217 40.1h2.5M220.8 54.1h5.1M222.1 40.1h2.5M225.9 57.9v2.5M213.2 62.9v2.6M225.9 62.9v2.6"/>
</g>
<g fill="none" stroke="#800000" stroke-width=".25">
<path d="M35.2 29.9h2.6M36.5 29.9v2.6M212.1 39.8v.5M212.9 39.1v2M213.7 38.3v3.6M214.4 37.6v5M227.1 29.9h5.1M227.9 29.2h3.6M228.7 28.4h2M229.4 27.6h.5M229.7 29.9v2.6M279.2 29.9h2.6"/>
<path d="M280.5 29.9v2.6M34 45.2h5.1M34.7 45.9h3.6M35.5 46.7h2M36.3 47.5h.5M36.5 42.6v2.6M214.4 40.1h2.6M278 42.6h5.1M278.7 43.4h3.6M279.5 44.2h2M280.3 44.9h.5M280.5 40.1v2.5"/>
<path d="M217 68h5.1M217.7 68.8h3.6M218.5 69.5h2M219.3 70.3h.5M219.5 65.5v2.5"/>
</g>
<path d="M223.3 21v16.6h6.4M230.9 21h-5v14h3.8M224.6 40.1h5.1M229.7 47.7h-16.5v10.2M229.7 50.2h-3.8v7.7M270.3 40.1h10.2M213.2 65.5h12.7" fill="none" stroke="#000080" stroke-width=".25"/>
<g fill="none" stroke="#00f" stroke-width=".25">
<path d="M215.7 20h5v2h-5zM220.3 38.1v4M221.3 38.1v4M268.3 35.8h4.1M268.3 36.8h4.1M270.3 35v.8M270.3 36.8v.8M278.5 35h4M280.5 36l1.2 .2 .8 .4M280.5 36l-.8 .1-1.2 .4M280.5 36v1.6M281.3 33.7h1"/>
<path d="M281.8 33.2v1M218.2 53v2.1M218.7 52.3h1.6v3.5h-1.6zM219.5 40.1h.8M220.8 53v2.1M221.3 40.1h.8M211.1 61.2h4.1M211.1 62.2h4.1M213.2 60.4v.8M213.2 62.2v.7M223.8 61.2h4.1M223.8 62.2h4.1"/>
<path d="M225.9 60.4v.8M225.9 62.2v.7"/>
</g>
<g fill="#000080" stroke="#000080" stroke-width=".21">
<circle cx="213.1" cy="54" r=".47"/>
<circle cx="225.8" cy="54" r=".47"/>
<circle cx="219.5" cy="65.4" r=".46"/>
<circle cx="270.3" cy="32.4" r=".46"/>
<circle cx="280.5" cy="32.4" r=".46"/>
<circle cx="280.5" cy="40" r=".46"/>
</g>
<g fill="none" stroke="#f00" stroke-width=".21">
<path d="M35.5 39.1l2 2M37.5 39.1l-2 2M264.2 34l2.1 2M264.2 36.5l2.1 2.1M264.2 39.1l2.1 2M266.3 34l-2.1 2M266.3 36.5l-2.1 2.1M266.3 39.1l-2.1 2M264.2 41.6l2.1 2M264.2 44.2l2.1 2M264.2 46.7l2.1 2M264.2 49.2l2.1 2.1"/>
<path d="M266.3 41.6l-2.1 2M266.3 44.2l-2.1 2M266.3 46.7l-2.1 2M266.3 49.2l-2.1 2.1"/>
</g>
<path d="M236 21l2.6-2.5v5.1z" fill="#00f"/>
<g fill="none" stroke="#00f" stroke-width=".25">
<path d="M236 18.5v5.1M69.6 30.2l-4.1 2.3M236 21l2.6-2.5v5.1zM46.9 170.9h2v4.9h-2z"/>
<circle cx="64.9" cy="32.4" r=".46"/>
<circle cx="69" cy="32.4" r=".46"/>
</g>
<path d="M112.8 64.2v2.5M112.8 65.5h2.5M46.7 165.8h2.5M47.9 165.8v2.5M47.9 178.5v2.5M46.7 181h2.5" fill="none" stroke="#800000" stroke-width=".25"/>
<g fill="#000080" stroke="#000080" stroke-width=".21">
<circle cx="115.2" cy="65.4" r=".46"/>
<circle cx="40.3" cy="144.1" r=".46"/>
<circle cx="181.4" cy="62.4" r=".46"/>
<circle cx="138.2" cy="65.4" r=".46"/>
<circle cx="69.5" cy="83.1" r=".46"/>
<circle cx="63.1" cy="83.1" r=".46"/>
<circle cx="270.3" cy="32.4" r=".46"/>
<circle cx="280.5" cy="32.4" r=".46"/>
<circle cx="69.5" cy="173" r=".46"/>
<circle cx="69.5" cy="178" r=".46"/>
<circle cx="144.5" cy="93.1" r=".47"/>
<circle cx="144.5" cy="88.1" r=".47"/>
<circle cx="144.5" cy="83.2" r=".46"/>
</g>
<path d="M59.4 32.5h5.1M69.6 32.5h5M47.9 168.3v2.6M47.9 175.9v2.6" fill="none" stroke="#000" stroke-width=".25"/>
<path d="M74.6 35v8.9M210.6 21h2.6M265.3 32.5h15.2M115.3 61.7v3.8h22.9v-3M144.5 79.4l.1 18.7M159.8 62.5v3h-21.6M181.5 62.5l-.1 3h-21.6M69.6 83.1h-6.4v.2M40.3 136.6v10.1M69.6 168.1v18" fill="none" stroke="#000080" stroke-width=".25"/>
<g font-size="2.3">
<text x="38.1" y="11.7">1</text>
<text x="111.2" y="11.7">2</text>
<text x="184.3" y="11.7">3</text>
<text x="257.4" y="11.7">4</text>
<text x="3.9" y="34.5">A</text>
<text x="22.4" y="33.2">VCC</text>
<text x="24.7" y="35.8">D-</text>
<text x="31" y="32">1</text>
<text x="31" y="34.5">2</text>
<text x="81.5" y="33.2">1</text>
<text x="81.5" y="35.8">2</text>
<text x="234.1" y="32">1</text>
<text x="234.1" y="34.5">2</text>
<text x="239" y="33.2">GND</text>
<text x="239" y="35.8">TXD</text>
<text x="250.9" y="35.8">R232</text>
<text x="251.1" y="33.2">VCC</text>
<text x="259.7" y="34.5">15</text>
<text x="259.7" y="32">16</text>
<text x="291.2" y="34.5">A</text>
<text x="24.2" y="38.3">D+</text>
<text x="24.7" y="40.8">ID</text>
<text x="31" y="37">3</text>
<text x="31" y="39.6">4</text>
<text x="234.1" y="37">3</text>
<text x="234.1" y="39.6">4</text>
<text x="239" y="38.3">RXD</text>
<text x="239" y="40.8">V3</text>
<text x="250.1" y="40.8">DTR#</text>
<text x="250.6" y="38.3">RTS#</text>
<text x="259.7" y="39.6">13</text>
<text x="259.7" y="37">14</text>
<text x="22.2" y="43.4">GND</text>
<text x="31" y="42.1">5</text>
<text x="81.5" y="44.7">1</text>
<text x="81.5" y="47.2">2</text>
<text x="118.6" y="45.1" transform="rotate(-90 118.6 45.1)">G</text>
<text x="141.5" y="45.9" transform="rotate(-90 141.5 45.9)">G</text>
<text x="163.1" y="45.9" transform="rotate(-90 163.1 45.9)">G</text>
<text x="184.7" y="45.9" transform="rotate(-90 184.7 45.9)">G</text>
<text x="234.1" y="44.7">6</text>
<text x="234.1" y="47.2">7</text>
<text x="239" y="43.4">UD+</text>
<text x="239" y="46">UD-</text>
<text x="249.9" y="43.4">DCD#</text>
<text x="252.4" y="46">RI#</text>
<text x="259.7" y="47.2">10</text>
<text x="259.7" y="44.7">11</text>
<text x="259.7" y="42.1">12</text>
<text x="116.1" y="49.9" transform="rotate(-90 116.1 49.9)">D</text>
<text x="121" y="49.9" transform="rotate(-90 121 49.9)">S</text>
<text x="139" y="50.7" transform="rotate(-90 139 50.7)">D</text>
<text x="144" y="50.7" transform="rotate(-90 144 50.7)">S</text>
<text x="160.6" y="50.7" transform="rotate(-90 160.6 50.7)">D</text>
<text x="165.6" y="50.7" transform="rotate(-90 165.6 50.7)">S</text>
<text x="182.2" y="50.7" transform="rotate(-90 182.2 50.7)">D</text>
<text x="187.2" y="50.7" transform="rotate(-90 187.2 50.7)">S</text>
<text x="215" y="53.6">1</text>
<text x="222.8" y="53.6">2</text>
<text x="234.1" y="49.8">8</text>
<text x="239" y="48.5">XI</text>
<text x="239" y="51.1">XO</text>
<text x="250.2" y="48.5">DSR#</text>
<text x="250.5" y="51.1">CTS#</text>
<text x="259.7" y="49.8">9</text>
<text x="4" y="82.7">B</text>
<text x="75.2" y="82.6">29</text>
<text x="81.4" y="83.8">PC6(REST)</text>
<text x="291.2" y="82.7">B</text>
<text x="127" y="88.9">VCC1</text>
<text x="136.6" y="87.6">4</text>
<text x="76.4" y="92.6">7</text>
<text x="81.4" y="93.9">PB6(XTAL1)</text>
<text x="127" y="93.9">VCC2</text>
<text x="136.6" y="92.6">6</text>
<text x="126.7" y="98.9">AVCC</text>
<text x="136.6" y="97.6">18</text>
<text x="46" y="102.6">1</text>
<text x="53.8" y="102.6">2</text>
<text x="76.4" y="102.6">8</text>
<text x="81.4" y="103.9">PB7(XTAL2)</text>
<text x="136.6" y="107.6">30</text>
<text x="75.2" y="112.6">20</text>
<text x="81.4" y="113.8">AREF</text>
<text x="122.4" y="108.9">PD0(RXD)</text>
<text x="122.5" y="113.8">PD1(TXD)</text>
<text x="136.6" y="112.6">31</text>
<text x="122.2" y="118.8">PD2(INT0)</text>
<text x="136.6" y="117.6">32</text>
<text x="75.2" y="122.6">23</text>
<text x="81.4" y="123.9">PC0(ADC0)</text>
<text x="122.2" y="123.9">PD3(INT1)</text>
<text x="136.6" y="122.6">1</text>
<text x="4" y="131">C</text>
<text x="75.2" y="127.6">24</text>
<text x="81.4" y="128.9">PC1(ADC1)</text>
<text x="124.7" y="128.9">PD4(T0)</text>
<text x="136.6" y="127.6">2</text>
<text x="291.2" y="131">C</text>
<text x="75.2" y="132.6">25</text>
<text x="75.2" y="137.6">26</text>
<text x="81.4" y="133.9">PC2(ADC2)</text>
<text x="124.7" y="133.9">PD5(T1)</text>
<text x="136.6" y="132.6">9</text>
<text x="136.6" y="137.6">10</text>
<text x="75.2" y="142.6">27</text>
<text x="81.4" y="138.9">PC3(ADC3)</text>
<text x="81.4" y="143.8">PC4(ADC4)</text>
<text x="122" y="138.9">PD6(AIN0)</text>
<text x="122" y="143.8">PD7(AIN1)</text>
<text x="136.6" y="142.6">11</text>
<text x="75.2" y="147.6">28</text>
<text x="81.4" y="148.8">PC5(ADC5)</text>
<text x="75.2" y="152.6">19</text>
<text x="81.4" y="153.8">ADC6</text>
<text x="123.8" y="153.8">PB0(ICP)</text>
<text x="136.6" y="152.6">12</text>
<text x="75.2" y="157.5">22</text>
<text x="81.4" y="158.8">ADC7</text>
<text x="123.5" y="158.8">PB1(0C1)</text>
<text x="136.6" y="157.5">13</text>
<text x="75.2" y="167.6">21</text>
<text x="124.8" y="163.9">PB2(SS)</text>
<text x="136.6" y="162.6">14</text>
<text x="136.6" y="167.6">15</text>
<text x="76.4" y="172.6">3</text>
<text x="81.4" y="168.9">AGND</text>
<text x="81.4" y="173.9">GND1</text>
<text x="121.6" y="168.9">PB3(MOSI)</text>
<text x="121.6" y="173.9">PB4(MISO)</text>
<text x="136.6" y="172.6">16</text>
<text x="3.9" y="179.3">D</text>
<text x="76.4" y="177.6">5</text>
<text x="81.4" y="178.8">GND2</text>
<text x="122.9" y="178.8">PB5(SCK)</text>
<text x="136.6" y="177.6">17</text>
<text x="291.2" y="179.3">D</text>
<text x="38.1" y="199.5">1</text>
<text x="111.2" y="199.5">2</text>
<text x="184.3" y="199.5">3</text>
<text x="257.4" y="199.5">4</text>
</g>
<g font-size="2.3" fill="#000080">
<text x="235.7" y="17.8">D0</text>
<text x="215.7" y="19.5">R18</text>
<text x="18.7" y="29.4">USB</text>
<text x="64.5" y="29.4">SWITCH</text>
<text x="79.7" y="29.4">BATTERY1</text>
<text x="118.8" y="28.7">100</text>
<text x="118.8" y="26.1">R2</text>
<text x="141.8" y="29.4">100</text>
<text x="141.8" y="26.9">R3</text>
<text x="163.3" y="29.4">100</text>
<text x="163.3" y="26.9">R4</text>
<text x="184.9" y="29.4">100</text>
<text x="184.9" y="26.9">R5</text>
<text x="215.7" y="24.1">100</text>
<text x="237.3" y="26.9">U2</text>
<text x="282.8" y="35">C8</text>
<text x="79.7" y="40.8">BATTERY2</text>
<text x="112.8" y="40.8">S1</text>
<text x="119.1" y="40.8">8050</text>
<text x="219.3" y="37.3">C4</text>
<text x="272.6" y="39.3">0.1uF</text>
<text x="272.6" y="36.8">C7</text>
<text x="282.8" y="37.5">10uF</text>
<text x="18.7" y="47.2">USB_MINI</text>
<text x="135.6" y="42.1">S2</text>
<text x="140.8" y="42.1">8050</text>
<text x="156" y="42.1">S3</text>
<text x="163.6" y="42.1">8050</text>
<text x="177.6" y="42.1">S4</text>
<text x="185.2" y="42.1">8050</text>
<text x="219.3" y="44.5">10nF</text>
<text x="218" y="51.6">Y2</text>
<text x="218" y="58.1">12M</text>
<text x="237.3" y="57.4">CH340G</text>
<text x="215.4" y="64.7">22pF</text>
<text x="215.4" y="62.2">C5</text>
<text x="228.1" y="64.7">22pF</text>
<text x="228.1" y="62.2">C6</text>
<text x="70.5" y="75.1">R1</text>
<text x="70.8" y="77.7">1K</text>
<text x="79.6" y="77.6">U1</text>
<text x="193.9" y="77.2">D1</text>
<text x="215.4" y="77.2">D9</text>
<text x="237" y="77.2">D17</text>
<text x="258.7" y="77.2">D25</text>
<text x="50.2" y="79.8">RES</text>
<text x="153.2" y="80.5">C1</text>
<text x="153.2" y="87.6">10uF</text>
<text x="193.9" y="89.8">D2</text>
<text x="215.4" y="89.8">D10</text>
<text x="237" y="89.8">D18</text>
<text x="258.7" y="89.8">D26</text>
<text x="49" y="100.6">Y1</text>
<text x="49" y="107.2">8M</text>
<text x="193.9" y="102.5">D3</text>
<text x="215.4" y="102.5">D11</text>
<text x="237" y="102.5">D19</text>
<text x="258.7" y="102.5">D27</text>
<text x="46.4" y="113">C2</text>
<text x="59.1" y="113">C3</text>
<text x="46.4" y="115.5">22pF</text>
<text x="59.1" y="115.5">22pF</text>
<text x="193.9" y="115.3">D4</text>
<text x="215.4" y="115.3">D12</text>
<text x="237" y="115.3">D20</text>
<text x="258.7" y="115.3">D28</text>
<text x="193.9" y="128">D5</text>
<text x="215.4" y="128">D13</text>
<text x="237" y="128">D21</text>
<text x="258.7" y="128">D29</text>
<text x="45.2" y="133.3">KEY</text>
<text x="152.1" y="132.3">R6</text>
<text x="152.1" y="137.3">R7</text>
<text x="156" y="136.2">20</text>
<text x="45.2" y="140.9">GUANZHU</text>
<text x="152.1" y="142.4">R8</text>
<text x="156" y="141.1">20</text>
<text x="193.9" y="140.6">D6</text>
<text x="215.4" y="140.6">D14</text>
<text x="237" y="140.6">D22</text>
<text x="258.7" y="140.6">D30</text>
<text x="156" y="146.1">20</text>
<text x="152.1" y="152.6">R9</text>
<text x="193.9" y="153.3">D7</text>
<text x="215.4" y="153.3">D15</text>
<text x="237" y="153.3">D23</text>
<text x="258.7" y="153.3">D31</text>
<text x="152.1" y="157.6">R10</text>
<text x="156" y="156.1">20</text>
<text x="156" y="161.2">20</text>
<text x="152.1" y="162.7">R11</text>
<text x="152.1" y="167.9">R12</text>
<text x="156" y="166.2">20</text>
<text x="193.9" y="166.1">D8</text>
<text x="215.4" y="166.1">D16</text>
<text x="237" y="166.1">D24</text>
<text x="258.7" y="166.1">D32</text>
<text x="49" y="172.9">R19</text>
<text x="152.1" y="172.9">R13</text>
<text x="156" y="171.1">20</text>
<text x="49" y="175.5">100</text>
<text x="156" y="176.1">20</text>
<text x="79.6" y="190.1">ATMEGA328P</text>
</g>
<g font-size="2.3" fill="#800000">
<text x="117.8" y="21">A0</text>
<text x="140.8" y="21.8">A1</text>
<text x="162.3" y="21.8">A2</text>
<text x="183.9" y="23.1">A3</text>
<text x="210.6" y="20.5">TX</text>
<text x="243.6" y="20.5">RX</text>
<text x="34.5" y="29.4">VIN</text>
<text x="57" y="29.4">VCC</text>
<text x="227.2" y="26.9">GND</text>
<text x="278.5" y="29.4">VIN</text>
<text x="36.5" y="34.5">D-</text>
<text x="36.5" y="37">D+</text>
<text x="206.4" y="40.8">GND</text>
<text x="229.7" y="44.7">D-</text>
<text x="229.7" y="42.1">D+ 5</text>
<text x="278" y="47.2">GND</text>
<text x="34" y="49.8">GND</text>
<text x="72.2" y="53.6">GND</text>
<text x="120.3" y="61.2">L1</text>
<text x="143.2" y="62">L2</text>
<text x="164.9" y="62">L3</text>
<text x="186.4" y="62">L4</text>
<text x="67.2" y="67.5">VCC</text>
<text x="107.5" y="66.3">VCC</text>
<text x="142.2" y="76.4">VCC</text>
<text x="217.1" y="72.6">GND</text>
<text x="63.2" y="82.6">RES</text>
<text x="201.7" y="82.7">D5</text>
<text x="223.3" y="82.7">D5</text>
<text x="244.9" y="82.7">D5</text>
<text x="266.5" y="82.7">D5</text>
<text x="42.9" y="90.3">GND</text>
<text x="161.1" y="90.4">GND</text>
<text x="201.7" y="95.4">D6</text>
<text x="223.3" y="95.4">D6</text>
<text x="244.9" y="95.4">D6</text>
<text x="266.5" y="95.4">D6</text>
<text x="144.6" y="107.6">RX</text>
<text x="144.6" y="112.6">TX</text>
<text x="201.7" y="108.2">D7</text>
<text x="223.3" y="108.2">D7</text>
<text x="244.9" y="108.2">D7</text>
<text x="266.5" y="108.2">D7</text>
<text x="144.6" y="117.6">D2</text>
<text x="48" y="124.7">GND</text>
<text x="69.5" y="122.6">A0</text>
<text x="144.6" y="122.6">D3</text>
<text x="201.7" y="120.9">D8</text>
<text x="223.3" y="120.9">D8</text>
<text x="244.9" y="120.9">D8</text>
<text x="266.5" y="120.9">D8</text>
<text x="69.5" y="127.6">A1</text>
<text x="58.1" y="136.1">D3</text>
<text x="69.5" y="132.6">A2</text>
<text x="69.5" y="137.6">A3</text>
<text x="163.6" y="132.6">D5</text>
<text x="163.6" y="137.6">D6</text>
<text x="201.7" y="133.5">D9</text>
<text x="223.3" y="133.5">D9</text>
<text x="244.9" y="133.5">D9</text>
<text x="266.5" y="133.5">D9</text>
<text x="58.1" y="143.7">D2</text>
<text x="163.6" y="142.6">D7</text>
<text x="201.7" y="146.2">D10</text>
<text x="223.3" y="146.2">D10</text>
<text x="244.9" y="146.2">D10</text>
<text x="266.5" y="146.2">D10</text>
<text x="37.8" y="153.8">GND</text>
<text x="163.6" y="152.6">D8</text>
<text x="163.6" y="157.5">D9</text>
<text x="201.7" y="158.9">D11</text>
<text x="223.3" y="158.9">D11</text>
<text x="244.9" y="158.9">D11</text>
<text x="266.5" y="158.9">D11</text>
<text x="45.9" y="165.3">VIN</text>
<text x="144.6" y="167.6">MOSI</text>
<text x="163.6" y="162.6">D10</text>
<text x="163.6" y="167.6">D11</text>
<text x="144.6" y="172.6">MISO</text>
<text x="163.6" y="172.6">D12</text>
<text x="201.7" y="171.7">D12</text>
<text x="223.3" y="171.7">D12</text>
<text x="244.9" y="171.7">D12</text>
<text x="266.5" y="171.7">D12</text>
<text x="144.6" y="177.6">SCK</text>
<text x="45.6" y="183.1">VCC</text>
<text x="189" y="184.3">L1</text>
<text x="210.6" y="184.3">L2</text>
<text x="232.2" y="184.3">L3</text>
<text x="253.9" y="184.3">L4</text>
<text x="67.1" y="193.2">GND</text>
</g>
</svg>
